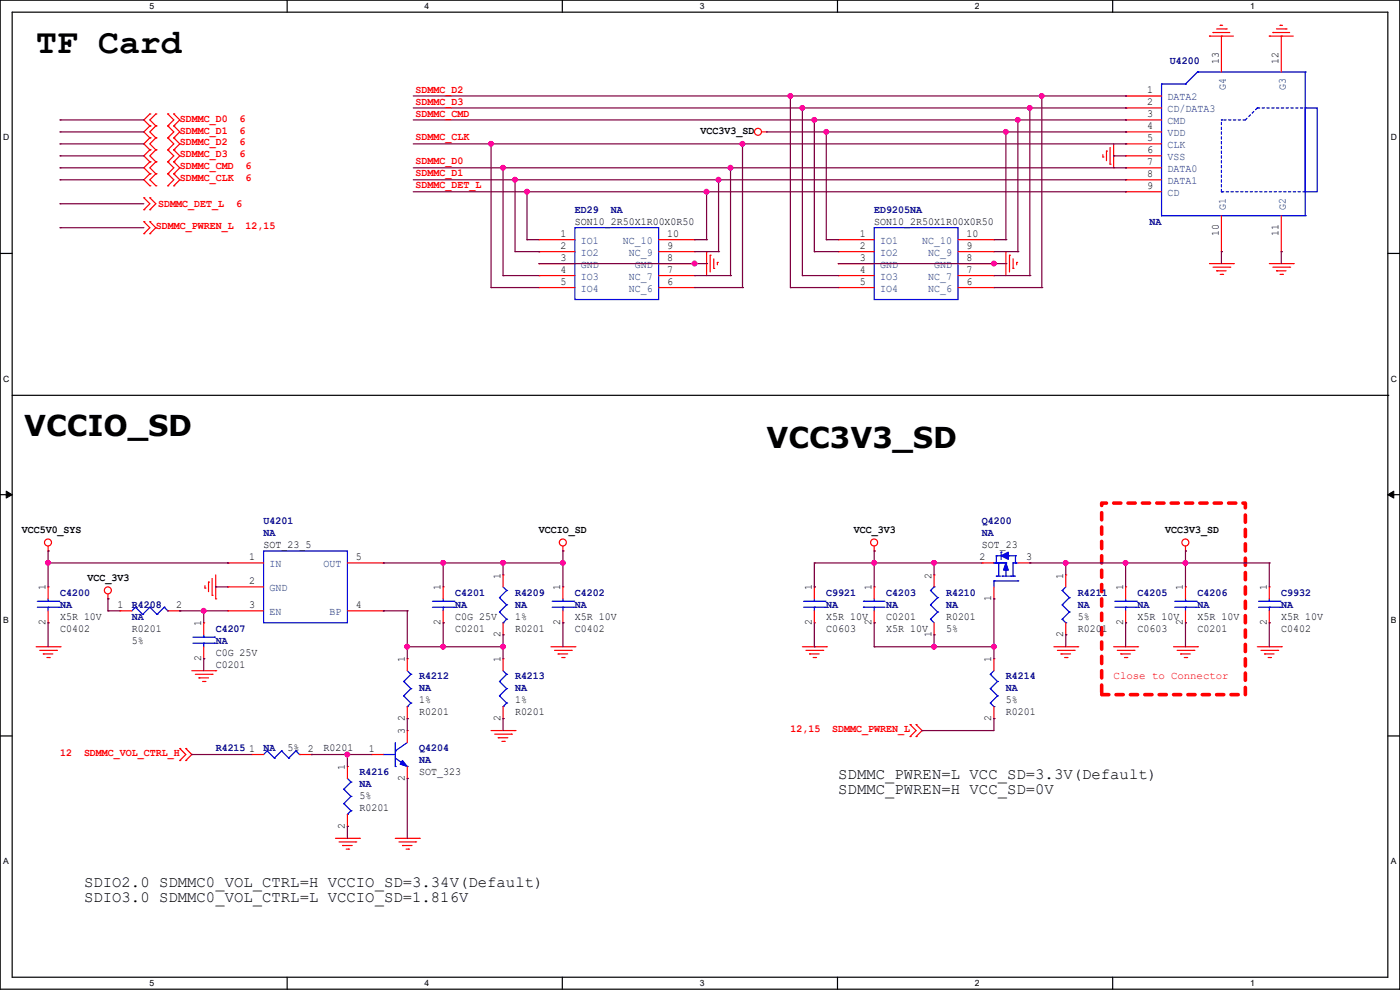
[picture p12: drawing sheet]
<svg xmlns="http://www.w3.org/2000/svg" width="297mm" height="210mm" viewBox="0 0 297 210" stroke-linecap="round" stroke-linejoin="round" font-family="sans-serif">
<path d="M0 0h297v209.8h-297zM2.6 2.6h291.8v204.7h-291.8z" fill="none" stroke="#000" stroke-width=".25"/>
<g fill="#fff">
<path d="M31.8 .3h.9v2h-.9z"/>
<path d="M31.8 207.6h.9v2h-.9z"/>
</g>
<path d="M60.9 0v2.6M60.9 207.3v2.5" fill="none" stroke="#000" stroke-width=".25"/>
<g fill="#fff">
<path d="M90.1 .3h1v2h-1z"/>
<path d="M90.1 207.6h1v2h-1z"/>
</g>
<path d="M119.3 0v2.6M119.3 207.3v2.5" fill="none" stroke="#000" stroke-width=".25"/>
<g fill="#fff">
<path d="M148.5 .3h.9v2h-.9z"/>
<path d="M148.5 207.6h.9v2h-.9z"/>
</g>
<path d="M177.7 0v2.6M177.7 207.3v2.5" fill="none" stroke="#000" stroke-width=".25"/>
<g fill="#fff">
<path d="M206.8 .3h1v2h-1z"/>
<path d="M206.8 207.6h1v2h-1z"/>
</g>
<path d="M236.1 0v2.6M236.1 207.3v2.5" fill="none" stroke="#000" stroke-width=".25"/>
<g fill="#fff">
<path d="M265.2 .3h1v2h-1z"/>
<path d="M265.2 207.6h1v2h-1z"/>
<path d="M.7 28.2h1.2v1.9h-1.2z"/>
<path d="M295.1 28.2h1.2v1.9h-1.2z"/>
<path d="M.7 79.3h1.2v2h-1.2z"/>
<path d="M295.1 79.3h1.2v2h-1.2z"/>
</g>
<path d="M0 53.8h2.6M294.4 53.8h2.6" fill="none" stroke="#000" stroke-width=".25"/>
<g fill="#fff">
<path d="M.7 130.5h1.2v2h-1.2z"/>
<path d="M295.1 130.5h1.1v2h-1.1z"/>
</g>
<path d="M0 104.9h2.6M294.4 104.9h2.6" fill="none" stroke="#000" stroke-width=".25"/>
<path d="M1.3 104.2l1.3 .7-1.3 .8zM294.4 104.9l1.3-.7v1.5z" fill="#000" stroke="#000" stroke-width=".21"/>
<g fill="#fff">
<path d="M.7 181.7h1.2v2h-1.2z"/>
<path d="M295.1 181.7h1.1v2h-1.1z"/>
</g>
<path d="M2.6 83.9h291.8M294.4 83.9h.1M0 156.1h2.6M294.4 156.1h2.6" fill="none" stroke="#000" stroke-width=".25"/>
<path d="M233.7 106.7h30.5v40.7h-30.5z" fill="none" stroke="#f00" stroke-width=".76" stroke-dasharray="1.5 1.5"/>
<g fill="none" stroke="#f00" stroke-width=".25">
<path d="M256.6 7.7h.1M256.6 7.7h5.1M257.3 6.9h.1M257.3 6.9h3.6M258.1 6.1h2M258.9 5.4h.1M258.9 5.4h.5M259.1 7.7h.1M259.1 7.7v7.6M260.1 6.1h.1M269.3 7.7h.1M269.3 7.7h5.1"/>
<path d="M270 6.9h.1M270 6.9h3.6M270.8 6.1h2M271.6 5.4h.1M271.6 5.4h.5M271.8 7.7h.1M271.8 7.7v7.6M272.8 6.1h.1M31.8 24.2h.1M31.8 26.7h.1M31.8 29.3h.1M31.8 31.8h.1"/>
<path d="M31.8 34.3h.1M31.8 36.9h.1M31.8 39.4h.1M31.8 24.2l-1.3 1.2 1.3 1.3M31.8 31.8l-1.3 1.3 1.3 1.2M31.8 26.7l-1.3 1.3 1.3 1.3M31.8 34.3l-1.3 1.3 1.3 1.3M31.8 29.3l-1.3 1.2 1.3 1.3M31.8 36.9l-1.3 1.2 1.3 1.3M33.1 26.7h.1M33.1 24.2h.1M33.1 29.3h.1"/>
<path d="M33.1 31.8h.1M33.1 34.3h.1M33.1 36.9h.1M33.1 39.4h.1M33.1 24.2l-1.3 1.2 1.3 1.3M33.1 29.3l-1.3 1.2 1.3 1.3M33.1 26.7l-1.3 1.3 1.3 1.3M33.1 31.8l-1.3 1.3 1.3 1.2M33.1 34.3l-1.3 1.3 1.3 1.3M33.1 36.9l-1.3 1.2 1.3 1.3M35.6 26.7h.1M35.6 24.2h.1"/>
<path d="M35.6 29.3h.1M35.6 31.8h.1M35.6 34.3h.1M35.6 36.9h.1M35.6 39.4h.1M35.6 36.9l1.3 1.2-1.3 1.3M35.6 24.2l1.3 1.2-1.3 1.3M35.6 31.8l1.3 1.3-1.3 1.2M35.6 26.7l1.3 1.3-1.3 1.3M35.6 34.3l1.3 1.3-1.3 1.3M35.6 29.3l1.3 1.2-1.3 1.3M36.9 26.7h.1"/>
<path d="M36.9 24.2h.1M36.9 29.3h.1M36.9 31.8h.1M36.9 34.3h.1M36.9 36.9h.1M36.9 39.4h.1M36.9 36.9l1.2 1.2-1.2 1.3M36.9 24.2l1.2 1.2-1.2 1.3M36.9 34.3l1.2 1.3-1.2 1.3M36.9 26.7l1.2 1.3-1.2 1.3M36.9 29.3l1.2 1.2-1.2 1.3M36.9 31.8l1.2 1.3-1.2 1.2"/>
<path d="M161.6 28h1M162.6 28h.1M234 33.3h.1M234 32.8v.5M234.7 32h.1M234.7 32v2.1M235.5 34.8h.1M235.5 31.3v3.5M236.3 35.6h.1M236.3 30.5v5.1M238.8 22.9h.1M238.8 25.4h.1"/>
<path d="M238.8 28h.1M238.8 30.5h.1M238.8 33.1h.1M238.8 35.6h.1M238.8 38.1h.1M238.8 20.4h.1M238.8 28h7.6M238.8 22.9h7.6M238.8 25.4h7.6M238.8 30.5h7.6M238.8 33.1h7.6M238.8 35.6h7.6"/>
<path d="M238.8 38.1h7.6M238.8 20.4h7.6M30.5 49.6h.1M30.5 47h.1M30.5 44.5h.1M30.5 42h.1M30.5 47l1.3 1.3-1.3 1.3M30.5 42l1.3 1.2-1.3 1.3M31.8 49.6h.1M31.8 47h.1M31.8 44.5h.1M31.8 42h.1"/>
<path d="M31.8 47l1.3 1.3-1.3 1.3M31.8 42l1.3 1.2-1.3 1.3M114.3 50.8h.1M114.3 53.4h.1M114.3 58.5h.1M114.3 55.9h.1M114.3 55.9h7.7M114.3 50.8h7.7M114.3 53.4h7.7M114.3 58.5h7.7M139.7 55.9h7.7M139.7 50.8h7.7"/>
<path d="M139.7 53.4h7.7M139.7 58.5h7.7M147.4 50.8h.1M147.4 53.4h.1M147.4 58.5h.1M147.4 55.9h.1M149.9 53.4h.1M149.9 53.4v5.1M150.7 54.1h.1M150.7 54.1v3.6M151.4 56.9h.1M151.4 54.9v2"/>
<path d="M152.2 55.7h.1M152.2 55.7v.5M177.8 50.8h.1M177.8 53.4h.1M177.8 58.5h.1M177.8 55.9h.1M177.8 55.9h7.7M177.8 50.8h7.7M177.8 53.4h7.7M177.8 58.5h7.7M203.2 55.9h7.7M203.2 50.8h7.7"/>
<path d="M203.2 53.4h7.7M203.2 58.5h7.7M210.9 50.8h.1M210.9 53.4h.1M210.9 58.5h.1M210.9 55.9h.1M213.4 53.4h.1M213.4 53.4v5.1M214.2 54.1h.1M214.2 54.1v3.6M214.9 56.9h.1M214.9 54.9v2"/>
<path d="M215.7 55.7h.1M215.7 55.7v.5M238.8 40.7h.1M238.8 40.7h7.6M256.6 55.9h5.1M257.3 56.7h3.6M258.1 57.4h.1M258.1 57.4h2M258.9 58.2h.5M259.1 53.4h.1M259.1 45.8v7.6M259.4 58.2h.1"/>
<path d="M260.9 56.7h.1M261.7 55.9h.1M269.3 55.9h5.1M270 56.7h3.6M270.8 57.4h.1M270.8 57.4h2M271.6 58.2h.5M271.8 53.4h.1M271.8 45.8v7.6M272.1 58.2h.1M273.6 56.7h.1M274.4 55.9h.1"/>
<path d="M114.3 61h.1M114.3 61h7.7M139.7 61h7.7M147.4 61h.1M177.8 61h.1M177.8 61h7.7M203.2 61h7.7M210.9 61h.1M10.2 116.9h.1M10.2 115.9v1M48.3 119.4h.1M48.3 119.4h7.6"/>
<path d="M73.7 119.4h7.6M81.3 119.4h.1M119.4 116.9h.1M119.4 115.9v1M185.5 116.9h.1M185.5 115.9v1M208.3 119.4h.1M208.3 119.4h2.6M215.9 119.4h2.6M218.5 119.4h.1M251.5 116.9h.1M251.5 115.9v1"/>
<path d="M7.7 137.2h5M8.4 138h3.6M9.2 138.7h.1M9.2 138.7h2M9.9 139.5h.6M10.2 124.5h.1M10.2 132.1h.1M10.2 124.5v2.5M10.2 129.6v2.5M10.5 139.5h.1M12 138h.1M12.7 137.2h.1"/>
<path d="M22.9 127h.1M22.9 126v1M25.4 129.6h.1M25.4 129.6h2.6M35.6 129.6h2.5M38.1 129.6h.1M43.2 132.1h.1M43.2 139.7h.1M43.2 132.1v2.6M43.2 137.2v2.5M43.5 124.8h.1M43.5 124.2v.6"/>
<path d="M44.2 123.5h.1M44.2 123.5v2M45 126.3h.1M45 122.7v3.6M45.8 127h.1M45.8 122v5M48.3 124.5h.1M48.3 129.6h.1M48.3 129.6h7.6M48.3 124.5h7.6M73.7 129.6h7.6M81.3 129.6h.1"/>
<path d="M86.4 139.7h.1M86.4 139.7v2.6M94 124.5h.1M94 132.1h.1M94 124.5v2.5M94 129.6v2.5M106.7 139.7h.1M106.7 122h.1M106.7 134.7h.1M106.7 122v2.5M106.7 132.1v2.6M106.7 139.7v2.6"/>
<path d="M116.9 137.2h5.1M117.6 138h3.6M118.4 138.7h.1M118.4 138.7h2M119.2 139.5h.5M119.4 124.5h.1M119.4 132.1h.1M119.4 124.5v2.5M119.4 129.6v2.5M119.7 139.5h.1M121.2 138h.1M122 137.2h.1"/>
<path d="M170.2 137.2h5.1M171 138h3.5M171.7 138.7h.1M171.7 138.7h2.1M172.5 139.5h.5M172.8 124.5h.1M172.8 132.1h.1M172.8 124.5v2.5M172.8 129.6v2.5M173 139.5h.1M174.5 138h.1M175.3 137.2h.1"/>
<path d="M185.5 124.5h.1M185.5 132.1h.1M185.5 124.5v2.5M185.5 129.6v2.5M198.2 134.7h.1M198.2 122h.1M198.2 122v2.5M198.2 132.1v2.6M210.9 139.7h.1M210.9 127h.1M210.9 124.5v2.5M210.9 139.7v2.6"/>
<path d="M223.6 137.2h5M224.3 138h3.6M225.1 138.7h.1M225.1 138.7h2M225.8 139.5h.6M226.1 122h.1M226.1 134.7h.1M226.1 122v2.5M226.1 132.1v2.6M226.4 139.5h.1M227.9 138h.1M228.6 137.2h.1"/>
<path d="M236.3 137.2h5M237 138h3.6M237.8 138.7h.1M237.8 138.7h2M238.5 139.5h.6M238.8 124.5h.1M238.8 132.1h.1M238.8 124.5v2.5M238.8 129.6v2.5M239.1 139.5h.1M240.6 138h.1M241.3 137.2h.1"/>
<path d="M249 137.2h5M249.7 138h3.6M250.5 138.7h.1M250.5 138.7h2M251.2 139.5h.6M251.5 124.5h.1M251.5 132.1h.1M251.5 124.5v2.5M251.5 129.6v2.5M251.8 139.5h.1M253.3 138h.1M254 137.2h.1"/>
<path d="M266.7 137.2h5.1M267.5 138h3.6M268.3 138.7h.1M268.3 138.7h2M269 139.5h.5M269.3 124.5h.1M269.3 132.1h.1M269.3 124.5v2.5M269.3 129.6v2.5M269.5 139.5h.1M271.1 138h.1M271.8 137.2h.1"/>
<path d="M38.1 158.8h.1M38.1 158.8l1.3 1.3-1.3 1.2M39.4 158.8h.1M39.4 158.8l1.3 1.3-1.3 1.2M40.7 142.3h5.1M41.4 143h3.6M42.2 143.8h.1M42.2 143.8h2M43 144.6h.5M43.5 144.6h.1M45 143h.1M45.8 142.3h.1"/>
<path d="M86.4 155h.1M86.4 152.4h.1M86.4 149.9v2.5M86.4 155v2.5M104.2 155h5.1M104.9 155.7h3.6M105.7 156.5h.1M105.7 156.5h2M106.5 157.3h.5M106.7 152.4h.1M106.7 149.9v2.5M107 157.3h.1"/>
<path d="M108.5 155.7h.1M109.3 155h.1M193.1 156.3h.1M193.1 153.7h.1M193.1 153.7l1.3 1.3-1.3 1.3M194.4 153.7h.1M194.4 156.3h.1M194.4 153.7l1.2 1.3-1.2 1.3M210.9 152.4h.1M210.9 149.9v2.5M38.1 161.3h.1M39.4 161.3h.1"/>
<path d="M53.4 160.1h.1M53.4 160.1h2.5M63.5 160.1h2.6M66.1 160.1h.1M71.2 177.8h5M71.9 178.6h3.6M72.7 179.4h.1M72.7 179.4h2M73.7 162.6h.1M73.7 175.3h.1M73.7 162.6v2.5M73.7 172.8v2.5"/>
<path d="M75.5 178.6h.1M76.2 177.8h.1M78.8 160.1h.1M78.8 160.1h2.5M83.9 177.8h5M84.6 178.6h3.6M85.4 179.4h.1M85.4 179.4h2M86.4 165.1h.1M86.4 162.6v2.5M88.2 178.6h.1M88.9 177.8h.1"/>
<path d="M73.4 180.1h.6M74 180.1h.1M86.1 180.1h.6M86.7 180.1h.1"/>
<circle cx="160.8" cy="28" r=".74"/>
<circle cx="10.2" cy="115.1" r=".74"/>
<circle cx="119.4" cy="115.1" r=".74"/>
<circle cx="185.4" cy="115.1" r=".74"/>
<circle cx="251.5" cy="115.1" r=".74"/>
<circle cx="22.9" cy="125.2" r=".74"/>
</g>
<g fill="none" stroke="#00f" stroke-width=".25">
<path d="M246.4 17.8h.1M246.4 17.8v28M246.4 17.8h5.1M251.5 17.8h.1M254 15.3h.1M254 15.3h22.9M254 15.3l-2.5 2.5M276.9 15.3h.1M276.9 15.3v30.5M276.9 22.9h2.5v17.8h-2.5zM122 48.3h17.7v15.2h-17.7zM185.5 48.3h17.7v15.2h-17.7z"/>
<path d="M246.4 45.8h.1M246.4 45.8h30.5M276.9 45.8h.1M55.9 116.9h17.8v15.2h-17.8zM210.9 119.4h.1M210.9 119.4h2.5M211.4 117.9h.1M211.4 119.4h.1M211.4 117.9h1M211.4 117.9v1.5M211.9 119.4h.1M211.9 119.4v2.8"/>
<path d="M212.4 117.1h.1M212.4 117.1v1.6M213.4 119.4h.1M213.4 119.4v1M213.9 117.9h.1M213.9 117.9h1.5M214.9 119.4h.1M214.9 119.4h1M214.9 119.4v2.8M215.4 119.4h.1M215.4 117.9h.1M215.4 117.9v1.5"/>
<path d="M7.9 128.8h4.6M7.9 127.6h4.6M10.2 127.6h.1M10.2 128.8h.1M10.2 127v.6M10.2 128.8v.8M12.5 128.8h.1M12.5 127.6h.1M28.7 128.8h.1M28.7 128.8l-.7 .8M28.7 128.8l1.6 1.5M30.3 130.3h.1"/>
<path d="M31.8 128.8h.1M31.8 128.8l-1.5 1.5M31.8 128.8l1.5 1.5M33.3 130.3h.1M34.8 128.8h.1M34.8 128.8l-1.5 1.5M34.8 128.8l.8 .8M35.6 129.6h.1M40.9 136.4h4.6M40.9 135.2h4.6M43.2 135.2h.1M43.2 136.4h.1"/>
<path d="M43.2 134.7v.5M43.2 136.4v.8M45.5 136.4h.1M45.5 135.2h.1M91.7 128.8h4.6M91.7 127.6h4.6M94 127.6h.1M94 128.8h.1M94 127v.6M94 128.8v.8M96.3 128.8h.1M96.3 127.6h.1"/>
<path d="M106 126.8h.1M106 129.8h.1M106 126.8l1.5 1.5M106 129.8l1.5 1.6M106.7 132.1h.1M106.7 124.5l.8 .8M107.5 125.3h.1M107.5 128.3h.1M107.5 131.4h.1M107.5 125.3l-1.5 1.5M107.5 128.3l-1.5 1.5M107.5 131.4l-.8 .7"/>
<path d="M117.1 128.8h4.6M117.1 127.6h4.6M119.4 127.6h.1M119.4 128.8h.1M119.4 127v.6M119.4 128.8v.8M121.7 128.8h.1M121.7 127.6h.1M170.5 128.8h4.5M170.5 127.6h4.5M172.8 127.6h.1M172.8 128.8h.1"/>
<path d="M172.8 127v.6M172.8 128.8v.8M175 128.8h.1M175 127.6h.1M183.2 128.8h.1M183.2 127.6h.1M183.2 128.8h4.5M183.2 127.6h4.5M185.5 127.6h.1M185.5 128.8h.1M185.5 127v.6M185.5 128.8v.8"/>
<path d="M197.4 131.4h.1M197.4 128.3h.1M197.4 125.3h.1M197.4 131.4l.8 .7M197.4 128.3l1.5 1.5M197.4 125.3l1.5 1.5M198.2 124.5h.1M198.2 124.5l-.8 .8M198.9 129.8h.1M198.9 126.8h.1M198.9 129.8l-1.5 1.6M198.9 126.8l-1.5 1.5"/>
<path d="M210.9 123.2h.1M210.9 123.2v1.3M210.9 123.2h5M211.4 122.2h.1M211.4 122.2h1M212.6 122.2h.1M212.6 122.2h1.6M213.4 120.7h.1M213.4 120.7v1.5M214.4 122.2h.1M214.4 122.2h1M214.9 122.2h.1"/>
<path d="M215.9 123.2h.1M225.3 125.3h.1M225.3 128.3h.1M225.3 131.4h.1M225.3 125.3l1.6 1.5M225.3 128.3l1.6 1.5M225.3 131.4l.8 .7M226.1 132.1h.1M226.1 124.5l-.8 .8M226.9 126.8h.1M226.9 129.8h.1M226.9 126.8l-1.6 1.5"/>
<path d="M226.9 129.8l-1.6 1.6M236.5 128.8h4.6M236.5 127.6h4.6M238.8 127.6h.1M238.8 128.8h.1M238.8 127v.6M238.8 128.8v.8M241.1 128.8h.1M241.1 127.6h.1M249.2 128.8h4.6M249.2 127.6h4.6M251.5 127.6h.1"/>
<path d="M251.5 128.8h.1M251.5 127v.6M251.5 128.8v.8M253.8 128.8h.1M253.8 127.6h.1M267 128.8h4.6M267 127.6h4.6M269.3 127.6h.1M269.3 128.8h.1M269.3 127v.6M269.3 128.8v.8M271.6 128.8h.1"/>
<path d="M271.6 127.6h.1M56.7 159.3h.1M56.7 159.3l-.8 .8M56.7 159.3l1.5 1.5M59.7 159.3h.1M59.7 159.3l-1.5 1.5M59.7 159.3l1.6 1.5M62.8 159.3h.1M62.8 159.3l-1.5 1.5M62.8 159.3l.7 .8M83.9 159.3h.1M83.9 157.5v5.1"/>
<path d="M85.6 144.6h.1M85.6 147.6h.1M85.6 144.6l1.6 1.5M85.6 147.6l1.6 1.5M86.4 149.9h.1M86.4 157.5l-2.5 1.8M86.4 142.3l.8 .7M87.2 143h.1M87.2 146.1h.1M87.2 149.1h.1M87.2 143l-1.6 1.6M87.2 146.1l-1.6 1.5"/>
<path d="M87.2 149.1l-.8 .8M106 144.6h.1M106 147.6h.1M106 144.6l1.5 1.5M106 147.6l1.5 1.5M106.7 149.9h.1M106.7 142.3l.8 .7M107.5 143h.1M107.5 146.1h.1M107.5 149.1h.1M107.5 143l-1.5 1.6M107.5 146.1l-1.5 1.5"/>
<path d="M107.5 149.1l-.8 .8M210.1 143h.1M210.1 146.1h.1M210.1 149.1h.1M210.1 143l1.5 1.6M210.1 146.1l1.5 1.5M210.1 149.1l.8 .8M210.9 149.9h.1M210.9 142.3l-.8 .7M211.6 144.6h.1M211.6 147.6h.1M211.6 144.6l-1.5 1.5"/>
<path d="M211.6 147.6l-1.5 1.5M58.2 160.8h.1M61.3 160.8h.1M63.5 160.1h.1M72.9 167.4h.1M72.9 170.5h.1M72.9 167.4l1.6 1.6M72.9 170.5l1.6 1.5M73.7 172.8h.1M73.7 165.1l.8 .8M74.5 165.9h.1M74.5 169h.1"/>
<path d="M74.5 172h.1M74.5 165.9l-1.6 1.5M74.5 169l-1.6 1.5M74.5 172l-.8 .8M81.3 160.1h.1M81.3 160.1h2.6M83.9 162.6h.1M83.9 160.8l2.5 1.8M86.4 162.6h.1"/>
</g>
<path d="M259.1 25.4h.1M264.2 25.4l2.5-2.5M264.2 25.4h-5.1M266.7 22.9h.1M266.7 22.9h10.2M276.9 22.9h.1M259.1 40.7h.1M259.1 40.7v-15.3M276.9 40.7h-17.8" fill="none" stroke="#00f" stroke-width=".25" stroke-dasharray=".5 .5"/>
<g fill="#00f" stroke="#00f" stroke-width=".25">
<path d="M85.4 161.3l1 1.3-1.5-.5z"/>
<path d="M213.4 119.4l.5 1.5h-1z"/>
<path d="M212.4 117.9l1.5-.8v1.6z"/>
</g>
<g fill="none" stroke="#7f003f" stroke-width=".25">
<path d="M12.7 35.6h.1M12.7 25.4h.1M12.7 28h.1M12.7 30.5h.1M12.7 33.1h.1M12.7 38.1h.1M12.7 25.4h17.8M12.7 30.5h17.8M12.7 35.6h17.8M12.7 33.1h17.8M12.7 38.1h17.8M12.7 28h17.8"/>
<path d="M87.7 25.4h151.1M87.7 20.4h151.1M87.7 22.9h151.1M87.7 30.5h151.1M87.7 35.6h151.1M87.7 38.1h151.1M104.2 30.5h.1M104.2 30.5v30.5M106.7 35.6h.1M106.7 35.6v22.9M109.3 38.1h.1M109.3 38.1v15.3h5"/>
<path d="M152.4 38.1h.1M152.4 38.1v15.3M155 35.6h.1M155 35.6v22.9M157.5 30.5h.1M157.5 30.5v30.5M162.6 28h76.2M167.7 20.4h.1M167.7 20.4v40.6M170.2 22.9h.1M170.2 22.9v35.6M172.8 25.4h.1"/>
<path d="M172.8 25.4v28M175.3 28h.1M175.3 28v22.8M213.4 28h.1M213.4 28v22.8M215.9 25.4h.1M215.9 25.4v28M218.5 22.9h.1M218.5 22.9v35.6M221 20.4h.1M221 20.4v40.6M236.3 33.1h.1"/>
<path d="M236.3 33.1h2.5M238.8 38.1h.1M238.8 35.6h.1M238.8 30.5h.1M238.8 28h.1M238.8 25.4h.1M238.8 22.9h.1M238.8 20.4h.1M12.7 48.3h.1M12.7 43.2h.1M12.7 48.3h17.8M12.7 43.2h17.8"/>
<path d="M87.7 40.7h151.1M106.7 58.5h.1M106.7 58.5h7.6M111.8 40.7h.1M111.8 50.8h.1M111.8 50.8h2.5M111.8 40.7v10.1M114.3 53.4h.1M114.3 55.9h35.6M147.4 55.9h.1M147.4 50.8h2.5M147.4 53.4h5"/>
<path d="M147.4 58.5h7.6M149.9 40.7h.1M149.9 50.8h.1M149.9 55.9h.1M149.9 40.7v10.1M152.4 53.4h.1M155 58.5h.1M170.2 58.5h.1M170.2 58.5h7.6M172.8 53.4h.1M172.8 53.4h5M175.3 50.8h.1"/>
<path d="M175.3 50.8h2.5M177.8 55.9h35.6M210.9 55.9h.1M210.9 50.8h2.5M210.9 53.4h5M210.9 58.5h7.6M213.4 50.8h.1M213.4 55.9h.1M215.9 53.4h.1M218.5 58.5h.1M238.8 40.7h.1M259.1 53.4h.1"/>
<path d="M259.1 53.4v2.5M271.8 53.4h.1M271.8 53.4v2.5M104.2 61h.1M104.2 61h10.1M147.4 61h10.1M157.5 61h.1M167.7 61h.1M167.7 61h10.1M210.9 61h10.1M221 61h.1M10.2 116.9h.1"/>
<path d="M10.2 119.4h.1M10.2 119.4h38.1M10.2 116.9v7.6M48.3 119.4h.1M81.3 119.4h.1M81.3 119.4h38.1M94 119.4h.1M94 119.4v5.1M106.7 119.4h.1M106.7 119.4v2.6M119.4 116.9h.1M119.4 119.4h.1"/>
<path d="M119.4 116.9v7.6M172.8 119.4h.1M172.8 119.4h35.5M172.8 119.4v5.1M185.5 116.9h.1M185.5 119.4h.1M185.5 116.9v7.6M198.2 119.4h.1M198.2 119.4v2.6M218.5 119.4h.1M218.5 119.4h50.8M226.1 119.4h.1"/>
<path d="M226.1 119.4v2.6M238.8 119.4h.1M238.8 119.4v5.1M251.5 116.9h.1M251.5 119.4h.1M251.5 116.9v7.6M269.3 119.4h.1M269.3 119.4v5.1M10.2 132.1h.1M10.2 132.1v5.1M22.9 127h.1M22.9 129.6h.1"/>
<path d="M22.9 127v2.6M22.9 129.6h2.5M38.1 129.6h.1M38.1 129.6h10.2M43.2 129.6h.1M43.2 139.7h.1M43.2 129.6v2.5M43.2 139.7v2.6M45.8 124.5h.1M45.8 124.5h2.5M81.3 129.6h.1M81.3 129.6h5.1"/>
<path d="M86.4 129.6h.1M86.4 137.2h.1M86.4 137.2h20.3M86.4 129.6v10.1M94 132.1h.1M94 137.2h.1M94 132.1v5.1M106.7 134.7h.1M106.7 137.2h.1M106.7 134.7v5M119.4 132.1h.1M119.4 132.1v5.1"/>
<path d="M172.8 124.5h.1M172.8 137.2h.1M172.8 132.1v5.1M185.5 132.1h.1M185.5 137.2h.1M185.5 132.1v5.1M185.5 137.2h25.4M198.2 134.7h.1M198.2 137.2h.1M198.2 134.7v2.5M210.9 127h.1M210.9 137.2h.1"/>
<path d="M210.9 127v12.7M226.1 134.7h.1M226.1 134.7v2.5M238.8 132.1h.1M238.8 132.1v5.1M251.5 132.1h.1M251.5 132.1v5.1M269.3 132.1h.1M269.3 132.1v5.1M86.4 152.4h.1M86.4 152.4v2.6M106.7 152.4h.1"/>
<path d="M106.7 152.4v2.6M195.6 155h.1M210.9 152.4h.1M210.9 152.4v2.6h-15.3M40.7 160.1h.1M40.7 160.1h12.7M66.1 160.1h.1M66.1 160.1h12.7M73.7 160.1h.1M73.7 175.3h.1M73.7 160.1v2.5M73.7 175.3v2.5"/>
<path d="M86.4 165.1h.1M86.4 165.1v12.7"/>
</g>
<g fill="#f0f" stroke="#f0f" stroke-width=".25">
<circle cx="172.7" cy="25.4" r=".49"/>
<circle cx="167.7" cy="20.3" r=".49"/>
<circle cx="170.2" cy="22.9" r=".49"/>
<circle cx="198.1" cy="119.4" r=".49"/>
<circle cx="185.4" cy="119.4" r=".49"/>
<circle cx="226.1" cy="119.4" r=".49"/>
<circle cx="238.8" cy="119.4" r=".49"/>
<circle cx="210.8" cy="137.2" r=".49"/>
<circle cx="198.1" cy="137.2" r=".49"/>
<circle cx="10.2" cy="119.4" r=".49"/>
<circle cx="94" cy="119.4" r=".49"/>
<circle cx="119.4" cy="119.4" r=".49"/>
<circle cx="106.7" cy="119.4" r=".49"/>
<circle cx="43.2" cy="129.6" r=".49"/>
<circle cx="86.4" cy="137.2" r=".49"/>
<circle cx="94" cy="137.2" r=".49"/>
<circle cx="106.7" cy="137.2" r=".49"/>
<circle cx="73.7" cy="160" r=".49"/>
<circle cx="111.8" cy="40.7" r=".49"/>
<circle cx="109.2" cy="38.1" r=".49"/>
<circle cx="152.4" cy="38.1" r=".49"/>
<circle cx="106.7" cy="35.6" r=".49"/>
<circle cx="155" cy="35.6" r=".49"/>
<circle cx="104.2" cy="30.5" r=".49"/>
<circle cx="157.5" cy="30.5" r=".49"/>
<circle cx="149.9" cy="40.7" r=".49"/>
<circle cx="147.3" cy="55.9" r=".49"/>
<circle cx="175.3" cy="28" r=".49"/>
<circle cx="213.4" cy="28" r=".49"/>
<circle cx="215.9" cy="25.4" r=".49"/>
<circle cx="218.5" cy="22.9" r=".49"/>
<circle cx="221" cy="20.3" r=".49"/>
<circle cx="210.8" cy="55.9" r=".49"/>
<circle cx="251.5" cy="119.4" r=".49"/>
</g>
<text font-size="7.4" x="7.7" y="11.3">TF Card</text>
<g font-size="6.1">
<text x="5.1" y="92.5">VCCIO_SD</text>
<text x="162.6" y="95">VCC3V3_SD</text>
</g>
<g font-size="3.3">
<text x="177.8" y="165.2">SDMMC_PWREN=L VCC_SD=3.3V(Default)</text>
<text x="177.8" y="168.5">SDMMC_PWREN=H VCC_SD=0V</text>
<text x="17.8" y="188.1">SDIO2.0 SDMMC0_VOL_CTRL=H VCCIO_SD=3.34V(Default)</text>
<text x="17.8" y="191.4">SDIO3.0 SDMMC0_VOL_CTRL=L VCCIO_SD=1.816V</text>
</g>
<g font-size="2.3" fill="#00007f">
<text x="248.2" y="13.6">U4200</text>
<text x="122" y="45.1">ED29</text>
<text x="129.6" y="45.1">NA</text>
<text x="185.5" y="45.1">ED9205NA</text>
<text x="243.9" y="47.6">NA</text>
<text x="55.9" y="111.1">U4201</text>
<text x="55.9" y="113.7">NA</text>
<text x="208.3" y="111.1">Q4200</text>
<text x="208.3" y="113.7">NA</text>
<text x="12.7" y="126.4">C4200</text>
<text x="12.7" y="128.9">NA</text>
<text x="28" y="128.9">R4208</text>
<text x="28" y="131.4">NA</text>
<text x="96.6" y="126.4">C4201</text>
<text x="96.6" y="128.9">NA</text>
<text x="109.3" y="126.4">R4209</text>
<text x="109.3" y="128.9">NA</text>
<text x="122" y="126.4">C4202</text>
<text x="122" y="128.9">NA</text>
<text x="175.3" y="126.4">C9921</text>
<text x="175.3" y="128.9">NA</text>
<text x="188" y="126.4">C4203</text>
<text x="188" y="128.9">NA</text>
<text x="200.7" y="126.4">R4210</text>
<text x="200.7" y="128.9">NA</text>
<text x="228.6" y="126.4">R4211</text>
<text x="228.6" y="128.9">NA</text>
<text x="241.3" y="126.4">C4205</text>
<text x="241.3" y="128.9">NA</text>
<text x="254" y="126.4">C4206</text>
<text x="254" y="128.9">NA</text>
<text x="271.8" y="126.4">C9932</text>
<text x="271.8" y="128.9">NA</text>
<text x="45.8" y="134">C4207</text>
<text x="45.8" y="136.5">NA</text>
<text x="88.9" y="144.1">R4212</text>
<text x="88.9" y="146.7">NA</text>
<text x="109.3" y="144.1">R4213</text>
<text x="109.3" y="146.7">NA</text>
<text x="213.4" y="144.1">R4214</text>
<text x="213.4" y="146.7">NA</text>
<text x="45.8" y="159.4">R4215</text>
<text x="55.9" y="159.4">NA</text>
<text x="88.9" y="159.4">Q4204</text>
<text x="88.9" y="161.9">NA</text>
<text x="76.2" y="164.5">R4216</text>
<text x="76.2" y="167">NA</text>
</g>
<g font-size="2.3">
<text x="258.6" y="13.5" transform="rotate(-90 258.6 13.5)">13</text>
<text x="271.3" y="13.5" transform="rotate(-90 271.3 13.5)">12</text>
<text x="243.4" y="22.4">2</text>
<text x="243.4" y="19.8">1</text>
<text x="148.6" y="28.3">VCC3V3_SD</text>
<text x="243.4" y="24.9">3</text>
<text x="243.4" y="27.4">4</text>
<text x="243.4" y="30">5</text>
<text x="243.4" y="32.5">6</text>
<text x="243.4" y="35.1">7</text>
<text x="243.4" y="37.6">8</text>
<text x="243.4" y="40.1">9</text>
<text x="122" y="47.6">SON10_2R50X1R00X0R50</text>
<text x="185.5" y="47.6">SON10_2R50X1R00X0R50</text>
<text x="118.9" y="50.3">1</text>
<text x="118.9" y="52.8">2</text>
<text x="141.5" y="50.3">10</text>
<text x="141.5" y="52.8">9</text>
<text x="182.4" y="50.3">1</text>
<text x="182.4" y="52.8">2</text>
<text x="205" y="50.3">10</text>
<text x="205" y="52.8">9</text>
<text x="258.6" y="50.1" transform="rotate(-90 258.6 50.1)">10</text>
<text x="271.3" y="50.1" transform="rotate(-90 271.3 50.1)">11</text>
<text x="118.9" y="57.9">4</text>
<text x="118.9" y="55.4">3</text>
<text x="141.5" y="57.9">7</text>
<text x="141.5" y="55.4">8</text>
<text x="182.4" y="57.9">4</text>
<text x="182.4" y="55.4">3</text>
<text x="205" y="57.9">7</text>
<text x="205" y="55.4">8</text>
<text x="118.9" y="60.5">5</text>
<text x="141.5" y="60.5">6</text>
<text x="182.4" y="60.5">5</text>
<text x="205" y="60.5">6</text>
<text x="4.6" y="113.2">VCC5V0_SYS</text>
<text x="114.3" y="113.2">VCCIO_SD</text>
<text x="181.1" y="113.2">VCC_3V3</text>
<text x="247.2" y="113.2">VCC3V3_SD</text>
<text x="52.9" y="118.9">1</text>
<text x="55.9" y="116.2">SOT_23_5</text>
<text x="75.5" y="118.9">5</text>
<text x="207.8" y="118.9">2</text>
<text x="208.3" y="116.2">SOT_23</text>
<text x="217.7" y="118.9">3</text>
<text x="9.7" y="125.3" transform="rotate(-90 9.7 125.3)">1</text>
<text x="18.6" y="123.3">VCC_3V3</text>
<text x="52.9" y="124">2</text>
<text x="93.5" y="125.3" transform="rotate(-90 93.5 125.3)">1</text>
<text x="106.2" y="122.7" transform="rotate(-90 106.2 122.7)">1</text>
<text x="118.9" y="125.3" transform="rotate(-90 118.9 125.3)">1</text>
<text x="172.2" y="125.3" transform="rotate(-90 172.2 125.3)">1</text>
<text x="184.9" y="125.3" transform="rotate(-90 184.9 125.3)">1</text>
<text x="197.6" y="122.7" transform="rotate(-90 197.6 122.7)">2</text>
<text x="225.5" y="122.7" transform="rotate(-90 225.5 122.7)">1</text>
<text x="238.2" y="125.3" transform="rotate(-90 238.2 125.3)">1</text>
<text x="251" y="125.3" transform="rotate(-90 251 125.3)">1</text>
<text x="268.7" y="125.3" transform="rotate(-90 268.7 125.3)">1</text>
<text x="12.7" y="131.4">X5R 10V</text>
<text x="24.9" y="129">1</text>
<text x="37.4" y="129">2</text>
<text x="52.9" y="129">3</text>
<text x="75.5" y="129">4</text>
<text x="96.6" y="131.4">C0G 25V</text>
<text x="109.3" y="131.4">1%</text>
<text x="122" y="131.4">X5R 10V</text>
<text x="175.3" y="131.4">X5R 10V</text>
<text x="188" y="131.4">C0201</text>
<text x="200.7" y="131.4">R0201</text>
<text x="210.3" y="127.6" transform="rotate(-90 210.3 127.6)">1</text>
<text x="228.6" y="131.4">5%</text>
<text x="241.3" y="131.4">X5R 10V</text>
<text x="254" y="131.4">X5R 10V</text>
<text x="271.8" y="131.4">X5R 10V</text>
<text x="9.7" y="132.6" transform="rotate(-90 9.7 132.6)">2</text>
<text x="12.7" y="134">C0402</text>
<text x="28" y="134">R0201</text>
<text x="28" y="136.5">5%</text>
<text x="42.7" y="132.9" transform="rotate(-90 42.7 132.9)">1</text>
<text x="93.5" y="132.6" transform="rotate(-90 93.5 132.6)">2</text>
<text x="96.6" y="134">C0201</text>
<text x="106.2" y="135.2" transform="rotate(-90 106.2 135.2)">2</text>
<text x="109.3" y="134">R0201</text>
<text x="118.9" y="132.6" transform="rotate(-90 118.9 132.6)">2</text>
<text x="122" y="134">C0402</text>
<text x="172.2" y="132.6" transform="rotate(-90 172.2 132.6)">2</text>
<text x="175.3" y="134">C0603</text>
<text x="184.9" y="132.6" transform="rotate(-90 184.9 132.6)">2</text>
<text x="188" y="134">X5R 10V</text>
<text x="197.6" y="135.2" transform="rotate(-90 197.6 135.2)">1</text>
<text x="200.7" y="134">5%</text>
<text x="225.5" y="135.2" transform="rotate(-90 225.5 135.2)">2</text>
<text x="228.6" y="134">R0201</text>
<text x="238.2" y="132.6" transform="rotate(-90 238.2 132.6)">2</text>
<text x="241.3" y="134">C0603</text>
<text x="251" y="132.6" transform="rotate(-90 251 132.6)">2</text>
<text x="254" y="134">C0201</text>
<text x="268.7" y="132.6" transform="rotate(-90 268.7 132.6)">2</text>
<text x="271.8" y="134">C0402</text>
<text x="42.7" y="140.3" transform="rotate(-90 42.7 140.3)">2</text>
<text x="45.8" y="141.6">C0201</text>
<text x="45.8" y="139.1">C0G 25V</text>
<text x="85.9" y="140.5" transform="rotate(-90 85.9 140.5)">1</text>
<text x="106.2" y="140.5" transform="rotate(-90 106.2 140.5)">1</text>
<text x="210.3" y="140.5" transform="rotate(-90 210.3 140.5)">1</text>
<text x="88.9" y="149.2">1%</text>
<text x="109.3" y="149.2">1%</text>
<text x="213.4" y="149.2">5%</text>
<text x="85.9" y="155.7" transform="rotate(-90 85.9 155.7)">3</text>
<text x="85.9" y="153" transform="rotate(-90 85.9 153)">2</text>
<text x="88.9" y="151.8">R0201</text>
<text x="106.2" y="153" transform="rotate(-90 106.2 153)">2</text>
<text x="109.3" y="151.8">R0201</text>
<text x="210.3" y="153" transform="rotate(-90 210.3 153)">2</text>
<text x="213.4" y="151.8">R0201</text>
<text x="52.9" y="159.5">1</text>
<text x="61" y="159.4">5%</text>
<text x="65.3" y="159.5">2</text>
<text x="68.6" y="159.4">R0201</text>
<text x="78.3" y="159.5">1</text>
<text x="73.2" y="163.4" transform="rotate(-90 73.2 163.4)">1</text>
<text x="85.9" y="165.7" transform="rotate(-90 85.9 165.7)">2</text>
<text x="88.9" y="164.5">SOT_323</text>
<text x="76.2" y="172.1">R0201</text>
<text x="76.2" y="169.5">5%</text>
<text x="73.2" y="175.8" transform="rotate(-90 73.2 175.8)">2</text>
</g>
<g font-size="2.3" fill="#f00">
<text x="88.2" y="19.6">SDMMC_D2</text>
<text x="88.2" y="22.2">SDMMC_D3</text>
<text x="38.1" y="25.8">SDMMC_D0</text>
<text x="38.1" y="28.3">SDMMC_D1</text>
<text x="50.8" y="25.8">6</text>
<text x="50.8" y="28.3">6</text>
<text x="88.2" y="24.7">SDMMC_CMD</text>
<text x="88.2" y="29.8">SDMMC_CLK</text>
<text x="38.1" y="30.9">SDMMC_D2</text>
<text x="38.1" y="33.4">SDMMC_D3</text>
<text x="38.1" y="35.9">SDMMC_CMD</text>
<text x="50.8" y="30.9">6</text>
<text x="50.8" y="33.4">6</text>
<text x="52.1" y="35.9">6</text>
<text x="88.2" y="34.9">SDMMC_D0</text>
<text x="38.1" y="38.5">SDMMC_CLK</text>
<text x="52.1" y="38.5">6</text>
<text x="88.2" y="40">SDMMC_DET_L</text>
<text x="88.2" y="37.4">SDMMC_D1</text>
<text x="33.6" y="43.8">SDMMC_DET_L</text>
<text x="50.1" y="43.8">6</text>
<text x="33.1" y="48.6">SDMMC_PWREN_L</text>
<text x="52.1" y="48.6">12,15</text>
<text x="236.3" y="144.1">Close to Connector</text>
<text x="167.7" y="155.3">12,15</text>
<text x="176.6" y="155.3">SDMMC_PWREN_L</text>
<text x="12.7" y="160.4">12</text>
<text x="17.8" y="160.4">SDMMC_VOL_CTRL_H</text>
</g>
<g font-size="2.3" fill="#003f7f">
<text x="247.7" y="23.8">CD/DATA3</text>
<text x="247.7" y="21.3">DATA2</text>
<text x="260.1" y="19.1" transform="rotate(-90 260.1 19.1)">G4</text>
<text x="272.8" y="19.1" transform="rotate(-90 272.8 19.1)">G3</text>
<text x="247.7" y="26.4">CMD</text>
<text x="247.7" y="28.9">VDD</text>
<text x="247.7" y="31.5">CLK</text>
<text x="247.7" y="34">VSS</text>
<text x="247.7" y="36.5">DATA0</text>
<text x="247.7" y="39.1">DATA1</text>
<text x="247.7" y="41.6">CD</text>
<text x="260.1" y="44.5" transform="rotate(-90 260.1 44.5)">G1</text>
<text x="272.8" y="44.5" transform="rotate(-90 272.8 44.5)">G2</text>
<text x="123.2" y="51.8">IO1</text>
<text x="132.1" y="51.8">NC_10</text>
<text x="186.7" y="51.8">IO1</text>
<text x="195.6" y="51.8">NC_10</text>
<text x="123.2" y="54.3">IO2</text>
<text x="123.2" y="59.4">IO3</text>
<text x="123.2" y="56.9">GND</text>
<text x="133.4" y="54.3">NC_9</text>
<text x="133.4" y="59.4">NC_7</text>
<text x="134.7" y="56.9">GND</text>
<text x="186.7" y="54.3">IO2</text>
<text x="186.7" y="59.4">IO3</text>
<text x="186.7" y="56.9">GND</text>
<text x="196.9" y="54.3">NC_9</text>
<text x="196.9" y="59.4">NC_7</text>
<text x="198.2" y="56.9">GND</text>
<text x="123.2" y="61.9">IO4</text>
<text x="133.4" y="61.9">NC_6</text>
<text x="186.7" y="61.9">IO4</text>
<text x="196.9" y="61.9">NC_6</text>
<text x="57.2" y="120.4">IN</text>
<text x="57.2" y="125.4">GND</text>
<text x="68.6" y="120.4">OUT</text>
<text x="57.2" y="130.5">EN</text>
<text x="69.9" y="130.5">BP</text>
</g>
<g font-size="1.8">
<text x="31.7" y="1.9">5</text>
<text x="90.1" y="1.9">4</text>
<text x="148.5" y="1.9">3</text>
<text x="206.8" y="1.9">2</text>
<text x="265.2" y="1.9">1</text>
<text x=".7" y="29.8">D</text>
<text x="295.1" y="29.8">D</text>
<text x=".7" y="80.9">C</text>
<text x="295.1" y="80.9">C</text>
<text x=".7" y="132.1">B</text>
<text x="295.1" y="132.1">B</text>
<text x=".7" y="183.3">A</text>
<text x="295.1" y="183.3">A</text>
<text x="31.7" y="209.2">5</text>
<text x="90.1" y="209.2">4</text>
<text x="148.5" y="209.2">3</text>
<text x="206.8" y="209.2">2</text>
<text x="265.2" y="209.2">1</text>
</g>
</svg>
